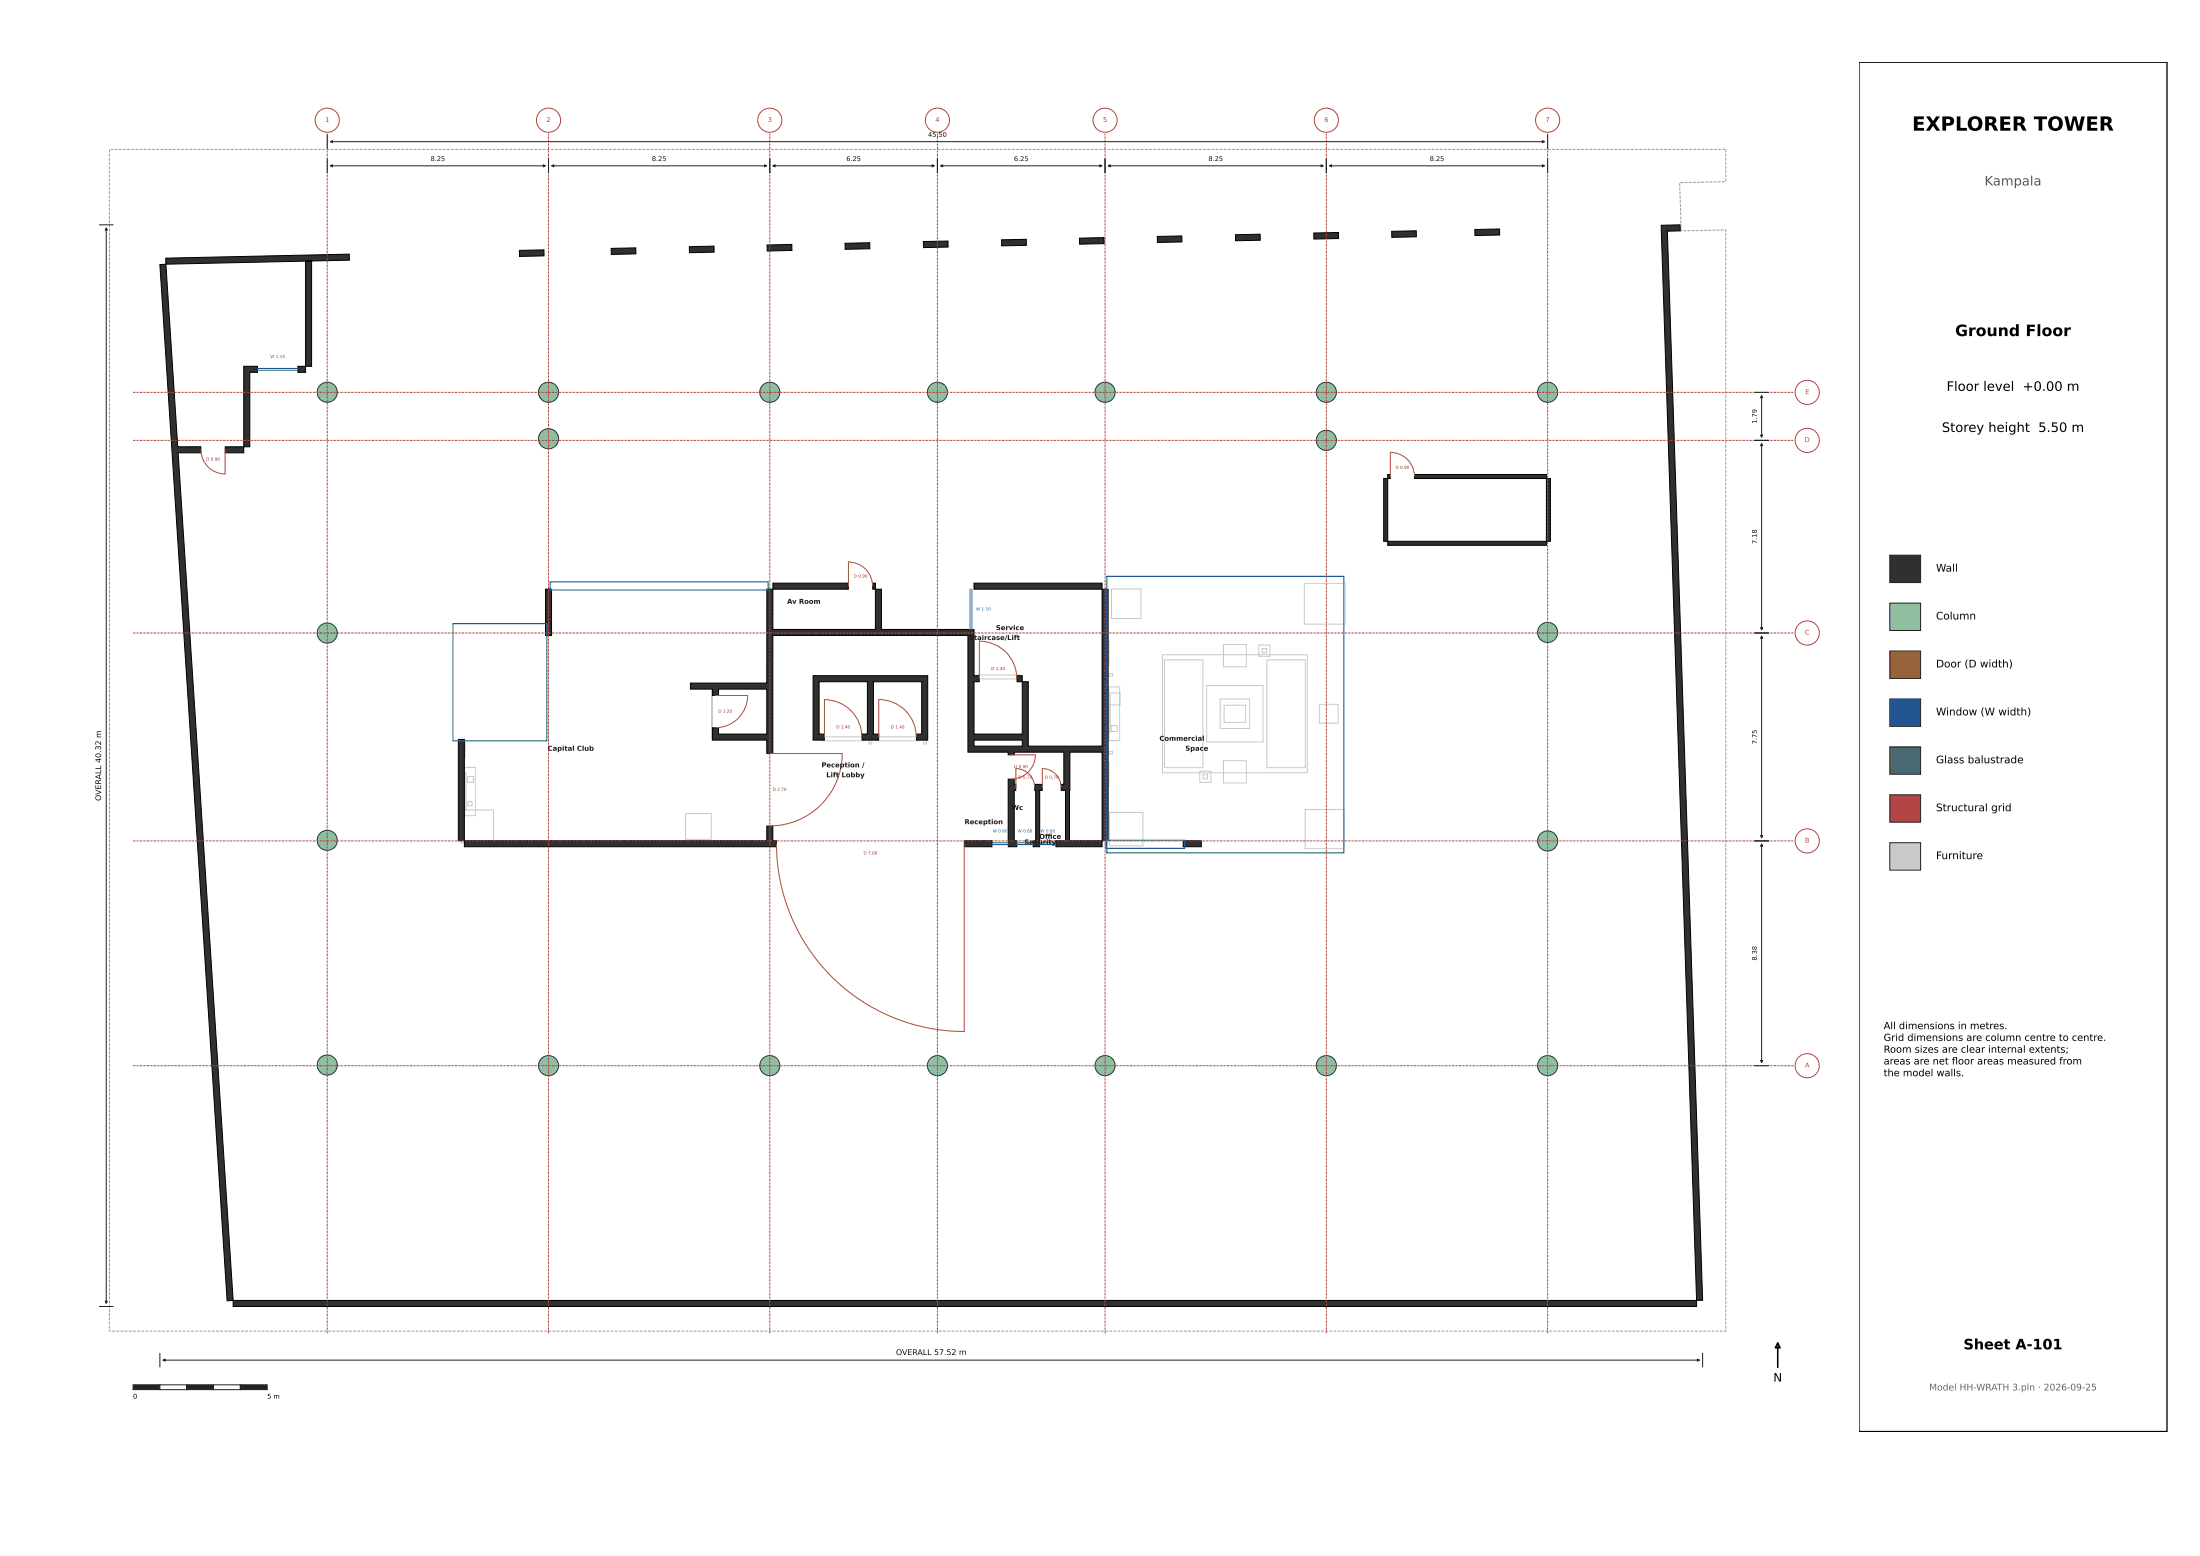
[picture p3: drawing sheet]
<svg xmlns="http://www.w3.org/2000/svg" width="594mm" height="420mm" viewBox="0 0 594 420" stroke-linecap="round" stroke-linejoin="round" font-family="sans-serif">
<g fill="none" stroke="#c9c9c9" stroke-width=".27">
<path d="M300.2 159h7.9v8h-7.9zM352.2 157.5h11v11h-11zM299.3 173.2h.2v6.5h-.2zM313.9 176.8h39.1v31.8h-39.1zM314.5 178.2h10.3v29.1h-10.3zM330.4 174h6.2v6h-6.2zM339.9 174.2h3.1v3h-3.1zM340.9 175.1h1.1v1.2h-1.1zM342.1 178.2h10.4v29.1h-10.4zM192.2 186h.2v13.8h-.2zM207.4 199.9h.8v1h-.8zM221.9 199h11.6v1h-11.6z"/>
<path d="M234.7 199.9h.7v1h-.7zM236.6 199h11.6v1h-11.6zM249.5 199.9h.7v1h-.7zM263.7 182.3h11.6v1h-11.6zM299.3 187.1h3.2v3.2h-3.2zM299.5 187.6h.3v10.2h-.3zM299.5 181.8h.9v.8h-.9zM299.5 185.5h2.9v14.5h-2.9zM300.1 195.9h1.6v1.6h-1.6zM325.9 185.1h15.2v15.2h-15.2zM329.5 188.7h8v8h-8zM330.6 190.4h5.8v4.6h-5.8z"/>
<path d="M356.3 190.2h5.1v5h-5.1zM124.4 218.7h8.9v8.9h-8.9zM125.4 200.3h.2v4.4h-.2zM125.5 207.2h2.9v13h-2.9zM125.5 208.6h.3v10.2h-.3zM126.3 209.7h1.5v1.6h-1.5zM126.3 216.4h1.2v1.2h-1.2zM185.1 219.6h7v7h-7zM299.3 205.7h.2v6.6h-.2zM299.5 202.9h.9v.7h-.9zM299.6 219.3h9v9.1h-9zM324 208.2h3v3.1h-3z"/>
<path d="M324.9 209.2h1.2v1.1h-1.2zM330.4 205.4h6.2v6h-6.2zM352.5 218.6h10.5v10.5h-10.5z"/>
</g>
<path d="M207.1 159.1h1.6v10.8h27.7v-10.8h1.6v10.8l25 .1v12.4h1.4v1.7h-1.4v14.1h13.1v-14.1h1.6v17.4h19.9v-42.4h1.6v67.9h-1.6v1.6h-12.5v-1.6h2.6v-13.6h-1.1v-1.6h.7v-8.7h-13.4v.7h-1.6v-.7h-10.9v-31.5h-52.7v31.8h-1.6v-3.6h-14.7v-3.3h1.6v1.7h13.1v-12.1h-13.1v1.6h-1.6v-1.6h-6v-1.7h20.7z" fill="#303030" stroke="#000" stroke-width=".27"/>
<g fill="#fff" stroke="#000" stroke-width=".27">
<path d="M288.9 203.1h8.7v23.9h-8.8z"/>
<path d="M263 199.8h13.1v1.7h-13.1z"/>
</g>
<g fill="#303030" stroke="#000" stroke-width=".27">
<path d="M274.6 182.4h1.5v1.7h-1.5z"/>
<path d="M279.4 211.8h2v1.6h-.6l-.1 15.2h-1.7v-1.6h.7v-13.6h-.3z"/>
<path d="M272.3 210.4h1.6v1.4h.4v1.6h-.4v13.6h.7v1.6h-2.3z"/>
<path d="M260.4 227h7.5v1.6h-7.5z"/>
<path d="M125.4 227h81.7v-4h1.6v4h1v1.6h-84.3z"/>
<path d="M123.8 199.6h1.6v27.4h-1.6z"/>
<path d="M60.8 120.6h5v1.7h-5z"/>
<path d="M43.2 71.4l1.6-.1 3.2 49.3h6.2v1.7h-6.1l14.9 228.8-1.7 .1z"/>
<path d="M219.6 182.4h30.9v17.4h-3v-1.6h1.4v-14.1h-13v14.1h1.4v1.6h-4.5v-1.6h1.4v-14.1h-13v14.1h1.4v1.6h-3z"/>
<path d="M147.3 159.1h1.6v12.5h-1.6z"/>
<path d="M65.8 98.9h3.7v1.6h-2v20.1h-1.7z"/>
<path d="M80.5 98.9h2v1.6h-2z"/>
<path d="M44.8 69.7l49.5-1.1v1.6l-11.8 .3h1.6v28.4h-1.6v-28.4l-37.7 .8z"/>
<path d="M140.3 67.6l6.6-.1v1.6l-6.6 .1z"/>
<path d="M165 67.1l6.7-.2v1.6l-6.6 .2z"/>
<path d="M186.2 66.6l6.6-.1v1.6l-6.6 .1z"/>
<path d="M207.1 66.1l6.7-.1 .1 1.6-6.7 .2z"/>
<path d="M63 351.1h395.2v1.6h-395.2z"/>
<path d="M208.7 157.5h20.4v1.6h-20.4z"/>
<path d="M235.7 157.5h.7v1.6h-.7z"/>
<path d="M228.2 65.7l6.7-.2v1.7l-6.7 .1z"/>
<path d="M249.4 65.2l6.6-.1v1.6l-6.6 .2z"/>
<path d="M270.5 64.7l6.6-.1 .1 1.6-6.7 .2z"/>
<path d="M319.5 227h4.9v1.6h-4.9z"/>
<path d="M448.6 60.8l5.1-.1 .1 1.6-3.5 .1 9.5 288.7h-1.6z"/>
<path d="M263 157.5h34.6v1.6h-34.5z"/>
<path d="M374.7 146.2h42.9v1h-42.9z"/>
<path d="M373.7 129.2h1v17h-1z"/>
<path d="M417.6 129.2h1.1v17h-1.1z"/>
<path d="M382 128.1h35.6v1.1h-35.6z"/>
<path d="M374.7 128.1h.7v1.1h-.7z"/>
<path d="M291.5 64.3l6.6-.1 .1 1.6-6.7 .1z"/>
<path d="M312.5 63.8l6.7-.1v1.6l-6.6 .2z"/>
<path d="M333.6 63.4l6.7-.2v1.7l-6.6 .1z"/>
<path d="M354.8 62.9l6.6-.1 .1 1.6-6.7 .1z"/>
<path d="M375.8 62.5l6.6-.2 .1 1.6-6.6 .2z"/>
<path d="M398.3 62l6.6-.2 .1 1.6-6.7 .2z"/>
</g>
<g fill="#8fbf9f" stroke="#1d4d2d" stroke-width=".27">
<circle cx="88.4" cy="287.6" r="2.72"/>
<circle cx="148.1" cy="287.7" r="2.72"/>
<circle cx="207.9" cy="287.7" r="2.72"/>
<circle cx="253.2" cy="287.7" r="2.72"/>
<circle cx="298.4" cy="287.7" r="2.72"/>
<circle cx="358.2" cy="287.7" r="2.72"/>
<circle cx="417.9" cy="287.7" r="2.72"/>
<circle cx="417.9" cy="227.1" r="2.72"/>
<circle cx="88.4" cy="226.9" r="2.72"/>
<circle cx="88.4" cy="105.9" r="2.72"/>
<circle cx="148.1" cy="105.9" r="2.72"/>
<circle cx="148.1" cy="118.5" r="2.72"/>
<circle cx="207.9" cy="105.9" r="2.72"/>
<circle cx="253.2" cy="105.9" r="2.72"/>
<circle cx="298.4" cy="105.9" r="2.72"/>
<circle cx="358.2" cy="105.9" r="2.72"/>
<circle cx="358.2" cy="118.9" r="2.72"/>
<circle cx="417.9" cy="105.9" r="2.72"/>
<circle cx="417.9" cy="170.8" r="2.72"/>
<circle cx="88.4" cy="170.9" r="2.72"/>
</g>
<path d="M54.3 121.4a6.5 6.5 0 0 0 6.5 6.6M375.5 122.1a6.5 6.5 0 0 1 6.5 6.6M229.1 151.7a6.5 6.5 0 0 1 6.5 6.6M264.5 173.1a10.1 10.1 0 0 1 10.1 10.2M201.9 187.8a8.7 8.7 0 0 1-8.7 8.7M222.6 188.9a10.1 10.1 0 0 1 10.2 10.1M237.3 188.9a10.1 10.1 0 0 1 10.1 10.1M227.4 203.4a19.6 19.6 0 0 1-19.5 19.6M274.3 207.5a5.1 5.1 0 0 1 5.1 5.1M279.6 203.8a6.5 6.5 0 0 1-6.5 6.5M281.5 207.5a5.1 5.1 0 0 1 5 5.1M209.7 227.8a50.7 50.7 0 0 0 50.7 50.7" fill="none" stroke="#b5651d" stroke-width=".27"/>
<path d="M148.6 157.1h58.8v2.2h-58.8zM298.9 155.6h64v74.7h-64zM122.3 168.4h25.4v31.6h-25.4zM298.7 226.9h21.2v2.1h-21.2z" fill="none" stroke="#1f5fbf" stroke-width=".32"/>
<g fill="none" stroke="#b04040" stroke-width=".27">
<circle cx="88.4" cy="32.5" r="3.3"/>
<circle cx="148.1" cy="32.5" r="3.3"/>
<circle cx="207.9" cy="32.5" r="3.3"/>
<circle cx="253.2" cy="32.5" r="3.3"/>
<circle cx="298.4" cy="32.5" r="3.3"/>
<circle cx="358.2" cy="32.5" r="3.3"/>
<circle cx="417.9" cy="32.5" r="3.3"/>
<circle cx="488" cy="118.9" r="3.3"/>
<circle cx="488" cy="105.9" r="3.3"/>
<circle cx="488" cy="170.9" r="3.3"/>
<circle cx="488" cy="227" r="3.3"/>
<circle cx="488" cy="287.7" r="3.3"/>
</g>
<path d="M35.9 373.9h7.3v1.3h-7.3z" fill="#222" stroke="#222" stroke-width=".27"/>
<path d="M43.2 373.9h7.2v1.3h-7.2z" fill="#fff" stroke="#222" stroke-width=".27"/>
<path d="M50.4 373.9h7.3v1.3h-7.3z" fill="#222" stroke="#222" stroke-width=".27"/>
<path d="M57.7 373.9h7.2v1.3h-7.2z" fill="#fff" stroke="#222" stroke-width=".27"/>
<g fill="#222" stroke="#222" stroke-width=".27">
<path d="M64.9 373.9h7.2v1.3h-7.2z"/>
<path d="M146.7 44.5l.6 .3-.6 .3z"/>
<path d="M89.2 44.8l.6-.3v.6z"/>
<path d="M206.5 44.5l.5 .3-.5 .3z"/>
<path d="M149 44.8l.6-.3v.6z"/>
<path d="M251.7 44.5l.6 .3-.6 .3z"/>
<path d="M208.7 44.8l.6-.3v.6z"/>
<path d="M297 44.5l.6 .3-.6 .3z"/>
<path d="M254 44.8l.6-.3v.6z"/>
<path d="M356.8 44.5l.5 .3-.5 .3z"/>
<path d="M299.3 44.8l.5-.3v.6z"/>
<path d="M416.5 44.5l.6 .3-.6 .3z"/>
<path d="M359 44.8l.6-.3v.6z"/>
<path d="M475.7 227.9l.3 .6h-.6z"/>
<path d="M475.4 286.3h.6l-.3 .6z"/>
<path d="M475.7 171.8l.3 .5h-.6z"/>
<path d="M475.4 225.6h.6l-.3 .6z"/>
<path d="M475.7 119.8l.3 .5h-.6z"/>
<path d="M475.4 169.5h.6l-.3 .5z"/>
<path d="M475.7 106.8l.3 .6h-.6z"/>
<path d="M475.4 117.5h.6l-.3 .5z"/>
<path d="M458.4 367l.5 .2-.5 .3z"/>
<path d="M44 367.2l.6-.2v.5z"/>
<path d="M28.7 61.6l.3 .5h-.6z"/>
<path d="M28.4 351.3h.6l-.3 .6z"/>
<path d="M416.5 38l.6 .3-.6 .2z"/>
<path d="M89.2 38.3l.6-.3v.5z"/>
</g>
<path d="M466.1 40.3v8.7l-12.5 .3 .4 13 12.1-.2v297.3h-436.5v-319.1h436.5" fill="none" stroke="#9a9a9a" stroke-width=".27" stroke-dasharray=".8 .3" stroke-linecap="butt"/>
<path d="M60.8 121.4v6.6M375.5 122.1v6.6M229.1 151.7v6.6M264.5 173.1v10.2M193.2 187.8h8.7M222.6 188.9v10.1M237.3 188.9v10.1M207.9 203.4h19.5M273.1 203.8h6.5M274.3 207.5v5.1M281.5 207.5v5.1M260.4 227.8v50.7" fill="none" stroke="#b5651d" stroke-width=".27"/>
<path d="M69.6 99.5h10.8M69.6 100h10.8M262 159.1v10.8M262.5 159.1v10.8M267.9 227.6h4.4M267.9 228h4.4M274.6 227.6h4.4M274.6 228h4.4M280.8 227.6h4.3M280.8 228h4.3" fill="none" stroke="#1f5fbf" stroke-width=".27"/>
<path d="M35.9 118.9h448.5M35.9 105.9h448.5M35.9 170.9h448.5M35.9 227h448.5M35.9 287.7h448.5M88.4 360v-323.9M148.1 360v-323.9M207.9 360v-323.9M253.2 360v-323.9M298.4 360v-323.9M358.2 360v-323.9M417.9 360v-323.9" fill="none" stroke="#b04040" stroke-width=".27" stroke-dasharray=".6 .1 .1 .1" stroke-linecap="butt"/>
<g fill="none" stroke="#222" stroke-width=".27">
<path d="M88.4 36.4v3.7M89.2 38.3h327.9M417.9 36.4v3.7M88.4 43v3.6M89.2 44.8h58.1M148.1 43v3.6M149 44.8h58M207.9 43v3.6M208.7 44.8h43.6M253.2 43v3.6M254 44.8h43.6M298.4 43v3.6"/>
<path d="M299.3 44.8h58M358.2 43v3.6M359 44.8h58.1M417.9 43v3.6M26.9 60.7h3.6M28.7 61.6v290.3M473.9 118.9h3.6M473.9 105.9h3.6M475.7 119.8v50.2M475.7 106.8v11.2M473.9 170.9h3.6M475.7 171.8v54.4"/>
<path d="M473.9 227h3.6M475.7 227.9v59M473.9 287.7h3.6M26.9 352.7h3.6M43.2 365.4v3.6M44 367.2h414.9M459.8 365.4v3.6"/>
</g>
<path d="M480.1 362.6v6.6" fill="none" stroke="#000" stroke-width=".42"/>
<path d="M480.1 362.6l.6 1.3h-1.3z" fill="#1f77b4" stroke="#000" stroke-width=".42"/>
<path d="M502 16.8h83.2v369.7h-83.2z" fill="none" stroke="#000" stroke-width=".35"/>
<path d="M510.3 149.9h8.4v7.4h-8.4z" fill="#303030" stroke="#222" stroke-width=".27"/>
<path d="M510.3 162.8h8.4v7.4h-8.4z" fill="#8fbf9f" stroke="#222" stroke-width=".27"/>
<path d="M510.3 175.8h8.4v7.4h-8.4z" fill="#b5651d" stroke="#222" stroke-width=".27"/>
<path d="M510.3 188.7h8.4v7.4h-8.4z" fill="#1f5fbf" stroke="#222" stroke-width=".27"/>
<path d="M510.3 201.7h8.4v7.3h-8.4z" fill="#3a8f5a" stroke="#222" stroke-width=".27"/>
<path d="M510.3 214.6h8.4v7.4h-8.4z" fill="#b04040" stroke="#222" stroke-width=".27"/>
<path d="M510.3 227.5h8.4v7.4h-8.4z" fill="#c9c9c9" stroke="#222" stroke-width=".27"/>
<text font-size="5.3" x="516.4" y="35.3">EXPLORER TOWER</text>
<text font-size="4.2" x="528" y="90.7">Ground Floor</text>
<text font-size="3.9" x="530.2" y="364.3">Sheet A-101</text>
<text font-size="3.5" fill="#555" x="535.9" y="50.1">Kampala</text>
<g font-size="3.5">
<text x="525.7" y="105.5">Floor level +0.00 m</text>
<text x="524.4" y="116.6">Storey height 5.50 m</text>
</g>
<text font-size="3.2" x="478.9" y="373">N</text>
<g font-size="2.8">
<text x="522.8" y="154.3">Wall</text>
<text x="522.8" y="167.3">Column</text>
<text x="522.8" y="180.2">Door (D width)</text>
<text x="522.8" y="193.1">Window (W width)</text>
<text x="522.8" y="206.1">Glass balustrade</text>
<text x="522.8" y="219">Structural grid</text>
<text x="522.8" y="232">Furniture</text>
</g>
<g font-size="2.6">
<text x="508.7" y="277.9">All dimensions in metres.</text>
<text x="508.7" y="281.1">Grid dimensions are column centre to centre.</text>
<text x="508.7" y="284.2">Room sizes are clear internal extents;</text>
<text x="508.7" y="287.4">areas are net foor areas measured from</text>
<text x="527.1" y="287.4">l</text>
<text x="508.7" y="290.6">the model walls.</text>
</g>
<text font-size="2.5" fill="#666" x="521" y="375.4">Model HH-WRATH 3.pln · 2026-09-25</text>
<g font-size="2.1" fill="#111">
<text x="27.3" y="216.3" transform="rotate(-90 27.3 216.3)">OVERALL 40.32 m</text>
<text x="241.9" y="365.9">OVERALL 57.52 m</text>
</g>
<g font-size="1.8" fill="#b04040">
<text x="87.8" y="32.9">1</text>
<text x="147.6" y="32.9">2</text>
<text x="207.3" y="32.9">3</text>
<text x="252.6" y="32.9">4</text>
<text x="297.9" y="32.9">5</text>
<text x="357.6" y="32.9">6</text>
<text x="417.4" y="32.9">7</text>
<text x="487.5" y="106.4">E</text>
<text x="487.4" y="119.4">D</text>
<text x="487.4" y="171.4">C</text>
<text x="487.4" y="227.5">B</text>
<text x="487.4" y="288.2">A</text>
</g>
<g font-size="1.8" fill="#111">
<text x="250.6" y="37">45.50</text>
<text x="116.3" y="43.5">8.25</text>
<text x="176" y="43.5">8.25</text>
<text x="228.5" y="43.5">6.25</text>
<text x="273.8" y="43.5">6.25</text>
<text x="326.3" y="43.5">8.25</text>
<text x="386.1" y="43.5">8.25</text>
<text x="474.4" y="114.4" transform="rotate(-90 474.4 114.4)">1.79</text>
<text x="474.4" y="146.9" transform="rotate(-90 474.4 146.9)">7.18</text>
<text x="474.4" y="200.9" transform="rotate(-90 474.4 200.9)">7.75</text>
<text x="474.4" y="259.4" transform="rotate(-90 474.4 259.4)">8.38</text>
</g>
<g font-size="1.8" fill="#1a1a1a">
<text x="212.6" y="163">Av Room</text>
<text x="261.7" y="172.8">Staircase/Lift</text>
<text x="268.9" y="170.1">Service</text>
<text x="147.9" y="202.7">Capital Club</text>
<text x="313.1" y="200">Commercial</text>
<text x="320.1" y="202.7">Space</text>
<text x="221.8" y="207.2">Peception /</text>
<text x="223.1" y="209.9">Lift Lobby</text>
<text x="273.2" y="218.7">Wc</text>
<text x="260.5" y="222.5">Reception</text>
<text x="276.6" y="228">Security</text>
<text x="280.6" y="226.5">Ofce</text>
<text x="282.2" y="226.5">f</text>
<text x="282.2" y="226.5">i</text>
</g>
<g font-size="1.8">
<text x="35.9" y="377.6">0</text>
<text x="72.1" y="377.6">5 m</text>
</g>
<g font-size="1.1" fill="#1f5fbf">
<text x="73" y="96.7">W 1.50</text>
<text x="263.6" y="164.8">W 1.50</text>
<text x="268.1" y="224.7">W 0.60</text>
<text x="274.8" y="224.7">W 0.60</text>
<text x="281" y="224.7">W 0.60</text>
</g>
<g font-size="1.1" fill="#8a4b12">
<text x="55.7" y="124.4">D 0.90</text>
<text x="376.8" y="126.6">D 0.90</text>
<text x="230.5" y="155.9">D 0.90</text>
<text x="267.7" y="180.9">D 1.40</text>
<text x="194" y="192.4">D 1.20</text>
<text x="225.8" y="196.7">D 1.40</text>
<text x="240.5" y="196.7">D 1.40</text>
<text x="273.8" y="207.4">D 0.90</text>
<text x="208.6" y="213.5">D 2.70</text>
<text x="275" y="210.3">D 0.70</text>
<text x="282.1" y="210.3">D 0.70</text>
<text x="233.2" y="230.7">D 7.00</text>
</g>
</svg>
